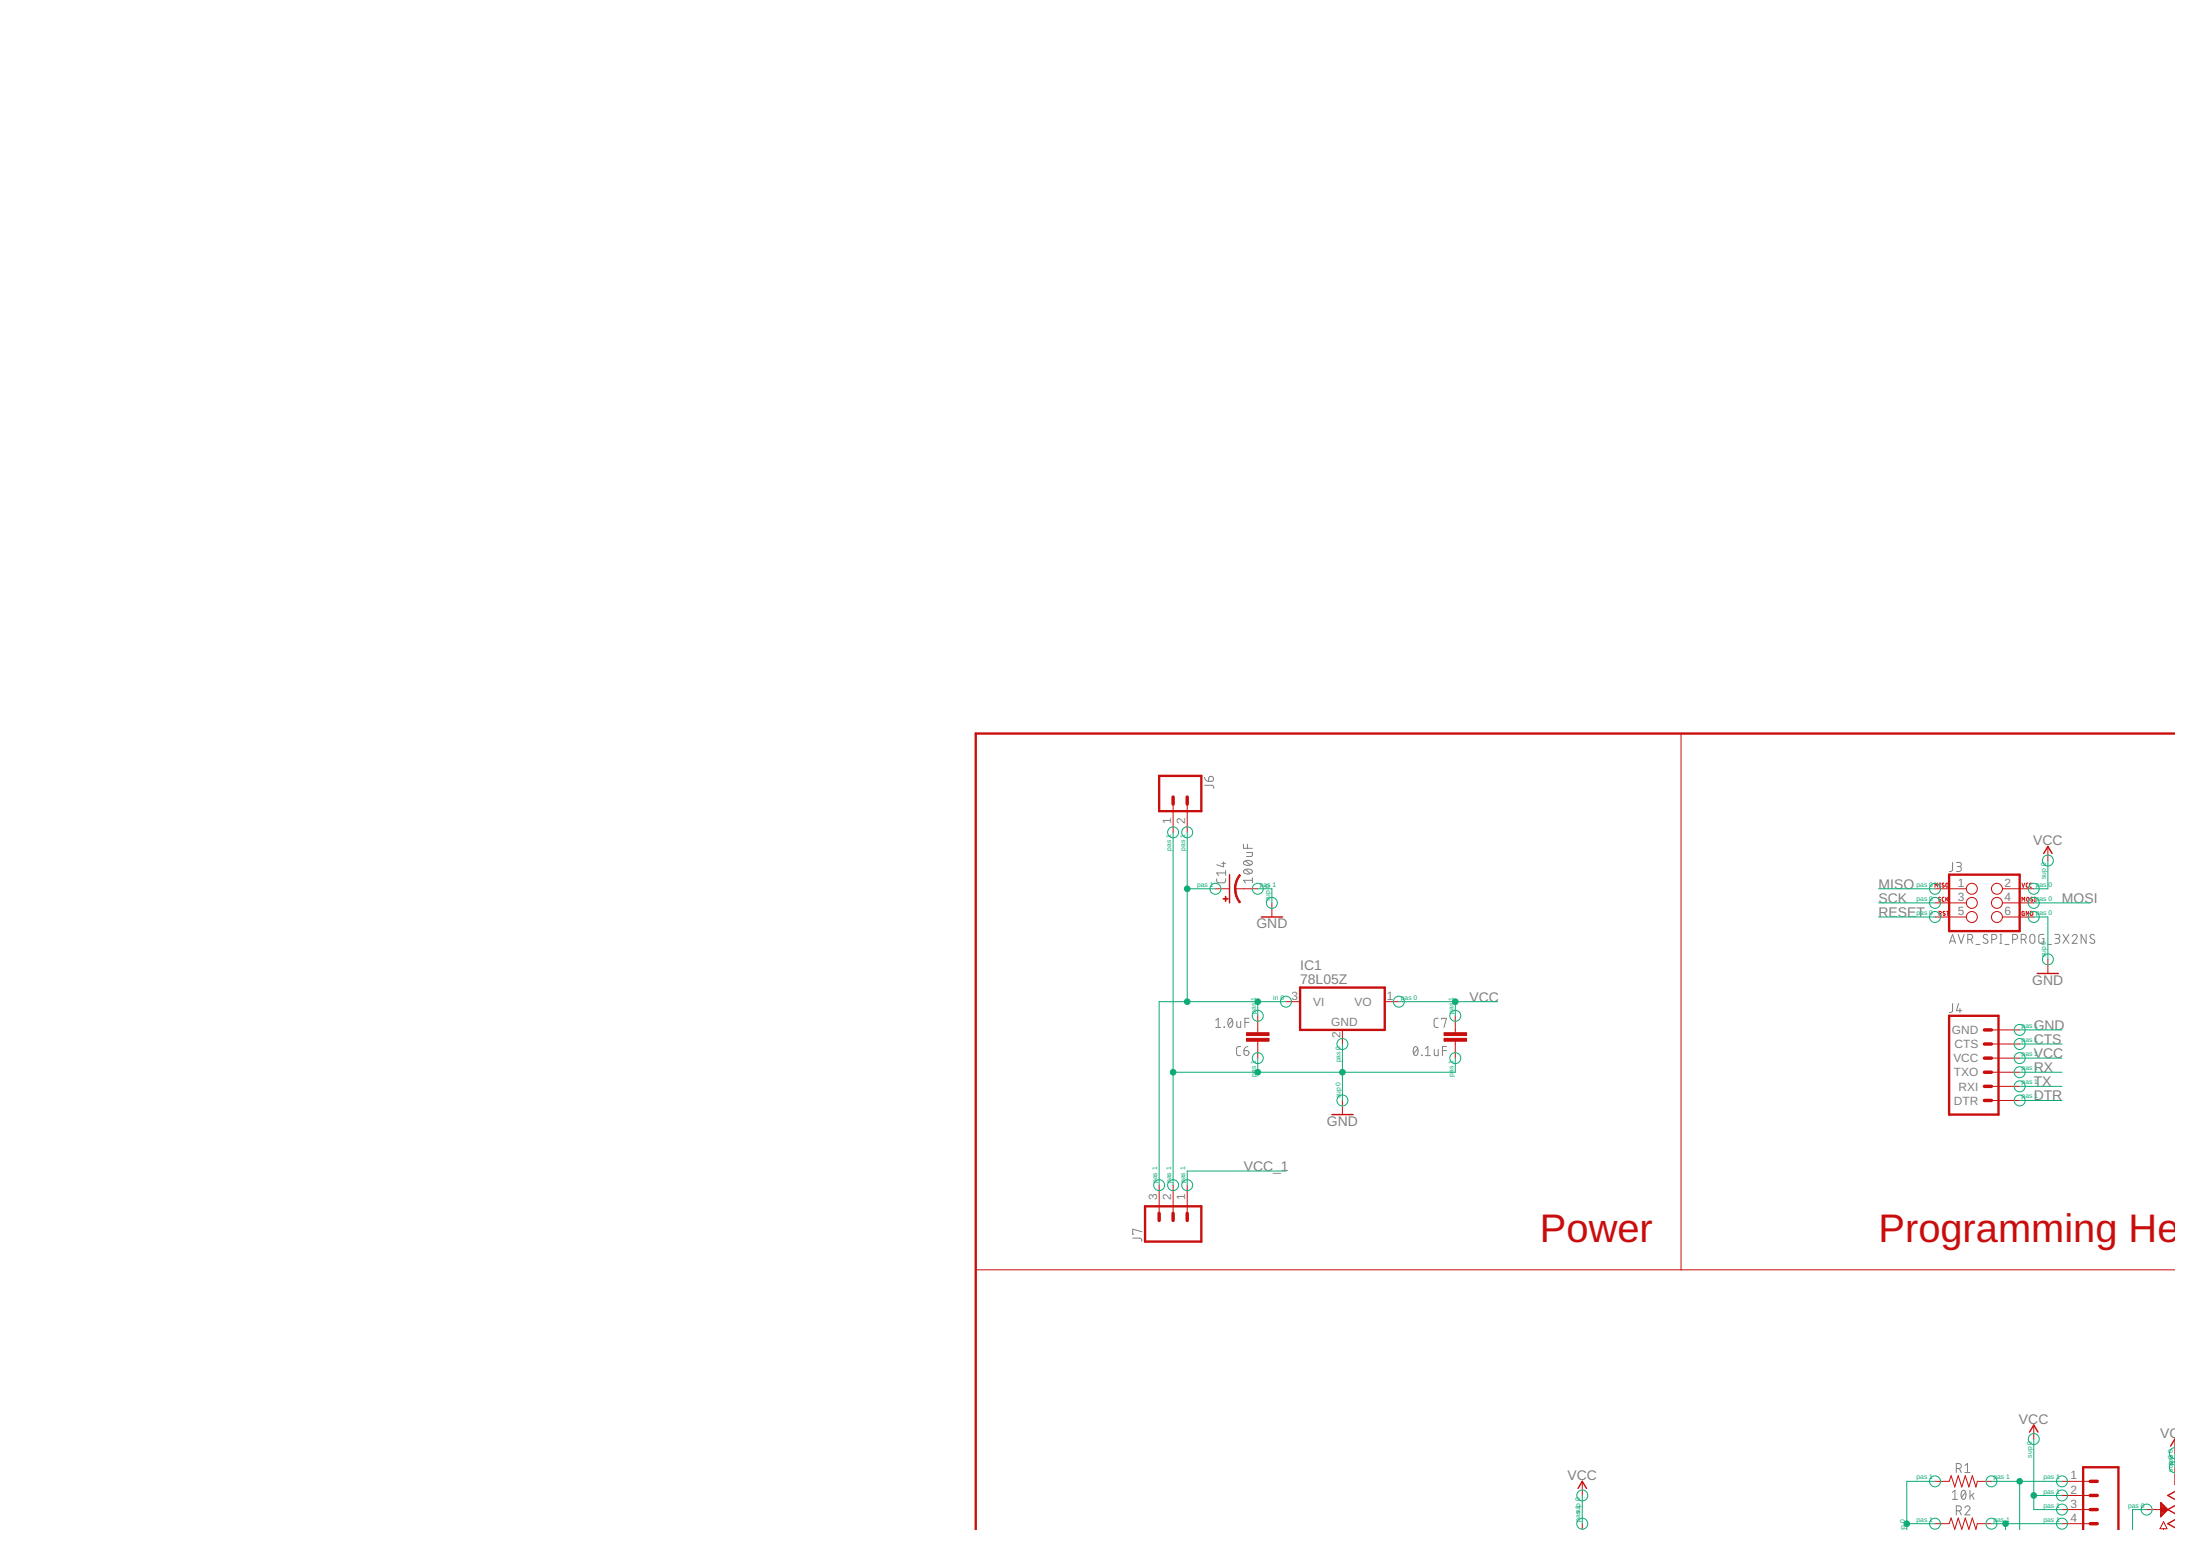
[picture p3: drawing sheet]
<svg xmlns="http://www.w3.org/2000/svg" width="297mm" height="210mm" viewBox="0 0 297 210" stroke-linecap="round" stroke-linejoin="round" font-family="sans-serif">
<g fill="none" stroke="#808080" stroke-width=".14">
<path d="M162.6 106h1.1l.2 .2v.2M162.6 104.9a.53 .53 0 0 0 .6 .6M163.3 104.9a.34 .34 0 0 1 .5 .1 .34 .34 0 0 1-.3 .5h-.3zM164.3 118.6v.4l.2 .2 .8-.1 .2-.1v-.4M165 116.5h.5M165.2 116.3v.7l-.9-.3M165.5 117.5v.7M165.5 117.8h-1.2l.2 .4M167.9 114v.5h1.2M168 117.5a.75 .75 0 0 1 1.1 .1 .73 .73 0 0 1-1.2 .2zM168 116.3a.76 .76 0 0 1 1.1 .2 .73 .73 0 0 1-1.2 .1zM168.1 117.4l.7 .5"/>
<path d="M168.1 116.2l.7 .6M168.3 115.1h.8v.3l-.1 .2h-.7M168.4 114v.5M169.1 118.8h-1.2l.2 .4M169.1 118.5v.7M263.6 116.4v1.1l-.1 .1h-.3M264.2 116.4h.4a.28 .28 0 0 1 .2 .3 .28 .28 0 0 1-.2 .3h-.3M264.5 117a.34 .34 0 0 1 .3 .3 .34 .34 0 0 1-.3 .3h-.3M164.1 137.7l.4-.2v1.2M164.1 138.7h.7M165.3 138.6v.1zM165.9 137.5h.2a.73 .73 0 0 1 0 1.2 .76 .76 0 0 1-.2-1.2z"/>
<path d="M166.4 137.7l-.6 .7M167 137.9v.7l.2 .1h.3v-.8M168.1 138h.5M168.6 137.5h-.5v1.2M194.2 137.5h-.4l-.2 .2 .1 .8 .1 .2h.4M194.6 137.6v-.1h.7l-.3 1.2M263.2 127.3l.4-1.2 .4 1.2M263.3 127h.6M263.6 135.5v1l-.1 .2h-.3M264.4 126.1l.4 1.2 .4-1.2M264.4 135.5l-.2 .9h.6M264.6 136.1v.6"/>
<path d="M265.7 126.8h.3a.34 .34 0 0 0 .3-.3 .34 .34 0 0 0-.3-.4h-.3v1.2M266.1 126.8l.3 .5M266.8 127.5h.5M268.4 126.2a.31 .31 0 0 0-.5 0 .31 .31 0 0 0 0 .4l.4 .3a.28 .28 0 0 1-.1 .4h-.2l-.3-.1M268.9 126.8h.4a.34 .34 0 0 0 .3-.3 .34 .34 0 0 0-.3-.4h-.4v1.2M270 126.1h.3M270 127.3h.3M270.2 126.1v1.2M270.7 127.5h.6M271.7 126.8h.4a.34 .34 0 0 0 .3-.3 .34 .34 0 0 0-.3-.4h-.4v1.2M272.9 126.8h.3a.34 .34 0 0 0 .4-.3 .34 .34 0 0 0-.4-.4h-.3v1.2M273.3 126.8l.3 .5"/>
<path d="M274.2 126.2a.34 .34 0 0 1 .4 0 .34 .34 0 0 1 .1 .3v.5a.34 .34 0 0 1-.3 .3 .34 .34 0 0 1-.3-.3v-.5zM275.9 126.1h-.4l-.2 .2v.8l.1 .2h.5v-.6h-.1M276.4 127.5h.6M277.4 126.1l.6 .1a.28 .28 0 0 1 .1 .3 .28 .28 0 0 1-.3 .2h-.2M277.8 126.7a.33 .33 0 0 1 .3 .3 .33 .33 0 0 1-.3 .3h-.4M278.5 126.1l.8 1.2M279.3 126.1l-.8 1.2M279.8 126.4a.33 .33 0 0 1 .5-.3 .33 .33 0 0 1 .1 .6l-.6 .6h.7M281.7 126.1v1.2l-.7-1.2v1.2M282.8 126.2a.3 .3 0 0 0-.5 0 .3 .3 0 0 0 0 .4l.4 .3a.3 .3 0 0 1 0 .4 .3 .3 0 0 1-.4 0l-.1-.1M167.5 141.3h-.4l-.1 .2v.8l.1 .2h.4M168 141.8h.4a.34 .34 0 0 1 .2 .4 .34 .34 0 0 1-.3 .3 .34 .34 0 0 1-.3-.3z"/>
<path d="M168.5 141.3a.53 .53 0 0 0-.5 .5M191 141.4l.1-.1a.73 .73 0 0 1 0 1.2 .79 .79 0 0 1-.1-1.1zM191.4 141.5l-.5 .7M191.9 142.4l.1 .1zM192.4 142.5h.7M192.4 141.5l.4-.2v1.2M193.7 141.7v.7l.1 .1h.4v-.8M194.8 141.8h.5M195.3 141.3h-.5v1.2M152.9 167.1l1.1 .1 .1 .1 .1 .2M154.2 166.3l-1.3-.4v.7h.2M264.1 198.2h.4a.34 .34 0 0 0 .3-.3 .34 .34 0 0 0-.3-.4h-.4v1.3"/>
<path d="M264.5 198.2l.3 .6M265.3 197.8l.3-.3v1.3M265.3 198.8h.7M263.6 201.4l.3-.2v1.2M263.6 202.4h.7M264.1 203.9h.4a.34 .34 0 0 0 .3-.3 .34 .34 0 0 0-.3-.3h-.4v1.2M264.5 203.9l.3 .6M264.9 201.3l.2-.1a.73 .73 0 0 1 0 1.2 .76 .76 0 0 1-.2-1.1zM265.3 203.5a.33 .33 0 0 1 .5-.2 .33 .33 0 0 1 .1 .5l-.6 .7h.7M265.4 201.4l-.6 .7M266 201.2v1.2M266.2 201.8l.3 .6"/>
<path d="M266.5 201.6l-.5 .4"/>
</g>
<g fill="none" stroke="#c90d0c" stroke-width=".14">
<path d="M227 99v72.4M158.4 108.5v3.9M160.3 108.5v3.9M164.1 120h1.9M166.8 120h3M261.3 119.8v-.6l.1 .3 .2-.3v.6M261.3 120h4.2M261.9 119.8h.1M261.9 119.2h.1M261.9 119.2v.6M262.5 119.3l-.2-.1-.1 .1 .3 .3v.1l-.1 .1-.2-.1M262.8 119.3h.2v.3l-.1 .2-.2-.2z"/>
<path d="M270.4 120h4.2M273 119.2l.2 .6 .2-.6M273.8 119.2l-.2 .1v.4l.2 .1M274.3 119.2l-.3 .1v.4l.3 .1M276.5 114.3v1.9M169.8 137.1v2.3M171.7 121.9v1.9M173.6 135.2h1.9M181.3 139v1.9M187 135.2h1.9M196.5 137.1v2.3M261.3 121.9h4.2"/>
<path d="M261.3 123.8h4.2M261.8 123.3h.2M262 123.3l.1-.2-.3-.1v.6M262 123.3l.1 .3M262 121.2l-.1-.1-.2 .1 .3 .3v.1l-.1 .1-.2-.1M262.5 121.1l-.3 .1 .1 .4 .2 .1M262.6 123.1l-.1-.1-.2 .1 .3 .3v.1l-.1 .1-.2-.1M262.7 121.1v.6M262.8 123h.3M262.8 121.3l.2 .4M263 123v.6M263 121.1l-.3 .4"/>
<path d="M268.9 139h3.8M270.4 121.9h4.2M270.4 123.8h4.2M273 121.7v-.6l.2 .3 .2-.3v.6M273.3 123h-.3v.5l.3 .1v-.3h-.1M273.7 121.2h.2v.3l-.1 .2-.1-.1zM273.9 123v.6l-.3-.6v.6M274.2 123l.2 .1v.4l-.2 .1zM274.4 121.2l-.1-.1-.1 .1 .2 .3v.1l-.1 .1-.1-.1M274.7 121.7h.1M274.7 121.1h.1M274.7 121.1v.6"/>
<path d="M276.5 129.5v1.9M156.5 160v3.8M158.4 160v3.8M160.3 160v3.8M169.8 140.5v2.3M181.3 148.5v2M196.5 140.5v2.3M268.9 148.5h3.8M268.9 146.6h3.8M268.9 144.7h3.8M268.9 142.8h3.8M268.9 140.9h3.8"/>
<path d="M131.7 171.4h161.9M213.6 200v1.9M261.3 200h1.9l.2-.8 .5 1.5 .5-1.5 .5 1.5 .4-1.5 .5 1.5 .5-1.5 .5 1.5 .2-.7h1.9M274.6 192.4v1.8M278.4 200h3.8M213.6 205.7v.8M261.3 205.7h1.9l.2-.8 .5 1.5 .5-1.5 .5 1.5 .4-1.5 .5 1.5 .5-1.5 .5 1.5 .2-.7h1.9M278.4 205.7h3.8M278.4 201.9h3.8M278.4 203.8h3.8M289.8 203.8h1.9M292.1 205.4l.5 1h-1z"/>
<path d="M292.1 206.4v.1"/>
<circle cx="266.2" cy="120" r=".74"/>
<circle cx="269.6" cy="120" r=".74"/>
<circle cx="266.2" cy="121.9" r=".74"/>
<circle cx="266.2" cy="123.8" r=".74"/>
<circle cx="269.6" cy="121.9" r=".74"/>
<circle cx="269.6" cy="123.8" r=".74"/>
</g>
<path d="M166 118.1v3.8M275.9 115.2l.6-.9 .6 .9M170.3 123.8h2.9M275.1 131.4h2.8M179.8 150.5h2.9M274 193.3l.6-.9 .6 .9M293.6 194.3l-.5 .9M213.1 200.9l.5-.9 .6 .9M293.6 205.2l-.9 .5 .9 .5M293.6 203.3l-.9 .5 .9 .5M293.6 201.4l-.9 .5 .9 .5" fill="none" stroke="#c90d0c" stroke-width=".19"/>
<path d="M293.6 99h-161.9v107.5M156.5 104.7h5.7v4.8h-5.7zM263.2 118.1h9.5v7.6h-9.5zM175.5 133.3h11.5v5.7h-11.5zM263.2 137.1h6.6v13.4h-6.6zM154.6 162.8h7.6v4.8h-7.6zM281.3 206.5v-8.4h4.7v8.4" fill="none" stroke="#c90d0c" stroke-width=".32"/>
<g fill="none" stroke="#c90d0c" stroke-width=".47">
<path d="M158.4 107.6v.9M160.3 107.6v.9M267.9 139h1M267.9 144.7h1M267.9 146.6h1M267.9 148.5h1M267.9 140.9h1M267.9 142.8h1M156.5 163.8v.9M158.4 163.8v.9M160.3 163.8v.9M282.2 200h1"/>
<path d="M282.2 203.8h1M282.2 201.9h1M282.2 205.7h1"/>
</g>
<g fill="none" stroke="#c90d0c" stroke-width=".17">
<path d="M291.7 202.8l1 1-1 .9zM291.7 204.7h.1M291.7 204.6h.2M291.7 204.5h.3M291.7 204.4h.4M291.7 204.2h.5M291.7 204.1h.7M291.7 204h.8M291.7 203.9h.9M291.7 203.8h1M291.7 203.6h.8M291.7 203.5h.7"/>
<path d="M291.7 203.4h.6M291.7 203.3h.5M291.7 203.2h.4M291.7 203h.2M291.7 202.9h.1"/>
</g>
<g fill="#c90d0c" stroke="#c90d0c" stroke-width=".14">
<path d="M195 140.2h3v.3h-3z"/>
<path d="M195 139.4h3v.4h-3z"/>
<path d="M168.3 139.4h3v.4h-3z"/>
<path d="M168.3 140.2h3v.3h-3z"/>
<path d="M165.4 121h.1v.7h-.1z"/>
<path d="M165.1 121.3h.7v.1h-.7z"/>
</g>
<g fill="#c90d0c" stroke="#c90d0c" stroke-width=".14">
<path d="M167.3 118l.2 .2a2.97 2.97 0 0 0-.6 1.8h-.2v-.2a3.1 3.1 0 0 1 .6-1.8z" fill-rule="evenodd"/>
<path d="M166.7 120h.2a2.78 2.78 0 0 0 .6 1.8l-.2 .1-.1-.2a2.83 2.83 0 0 1-.5-1.7z" fill-rule="evenodd"/>
</g>
<g fill="none" stroke="#0dab76" stroke-width=".14">
<path d="M158.4 112.4v47.6M160.3 120h3.8M160.3 112.4v22.8M169.8 120h1.9v1.9M253.6 120h7.7M276.5 116.2v3.8h-1.9M169.8 135.2v1.9M173.6 135.2h-17.1v24.8M188.9 135.2h13.3M196.5 135.2v1.9M253.6 123.8h7.7M253.6 121.9h7.7"/>
<path d="M272.7 139h5.7M274.6 123.8h1.9v5.7M274.6 121.9h7.6M169.8 142.8v1.9M173.6 158.1h-13.3v1.9M181.3 140.9v7.6M196.5 142.8v1.9h-38.1M272.7 142.8h5.7M272.7 144.7h5.7M272.7 140.9h5.7M272.7 146.6h5.7M272.7 148.5h5.7"/>
<path d="M261.3 200h-3.8v6.5M268.9 200h9.5M272.7 200v6.5M274.6 194.2v9.6h3.8M293.6 197.3a.73 .73 0 0 0-.7 .8 .73 .73 0 0 0 .7 .7M293.6 195.4a.73 .73 0 0 0-.7 .8 .73 .73 0 0 0 .7 .7M213.6 201.9v3.8M257.5 205.7h3.8M268.9 205.7h9.5M270.8 205.7v.8M274.6 201.9h3.8M289.8 203.8h-1.9v2.7"/>
<circle cx="158.4" cy="112.4" r=".74"/>
<circle cx="160.3" cy="112.4" r=".74"/>
<circle cx="164.1" cy="120" r=".74"/>
<circle cx="169.8" cy="120" r=".74"/>
<circle cx="261.3" cy="120" r=".74"/>
<circle cx="274.6" cy="120" r=".74"/>
<circle cx="276.5" cy="116.2" r=".74"/>
<circle cx="169.8" cy="137.1" r=".74"/>
<circle cx="171.7" cy="121.9" r=".74"/>
<circle cx="173.6" cy="135.2" r=".74"/>
<circle cx="188.9" cy="135.2" r=".74"/>
<circle cx="196.5" cy="137.1" r=".74"/>
<circle cx="261.3" cy="121.9" r=".74"/>
<circle cx="261.3" cy="123.8" r=".74"/>
<circle cx="272.7" cy="139" r=".74"/>
<circle cx="274.6" cy="121.9" r=".74"/>
<circle cx="274.6" cy="123.8" r=".74"/>
<circle cx="276.5" cy="129.5" r=".74"/>
<circle cx="156.5" cy="160" r=".74"/>
<circle cx="158.4" cy="160" r=".74"/>
<circle cx="160.3" cy="160" r=".74"/>
<circle cx="169.8" cy="142.8" r=".74"/>
<circle cx="181.3" cy="140.9" r=".74"/>
<circle cx="181.3" cy="148.5" r=".74"/>
<circle cx="196.5" cy="142.8" r=".74"/>
<circle cx="272.7" cy="146.6" r=".74"/>
<circle cx="272.7" cy="144.7" r=".74"/>
<circle cx="272.7" cy="140.9" r=".74"/>
<circle cx="272.7" cy="148.5" r=".74"/>
<circle cx="272.7" cy="142.8" r=".74"/>
<circle cx="261.3" cy="200" r=".74"/>
<circle cx="268.9" cy="200" r=".74"/>
<circle cx="274.6" cy="194.2" r=".74"/>
<circle cx="278.4" cy="200" r=".74"/>
<circle cx="213.6" cy="201.9" r=".74"/>
<circle cx="213.6" cy="205.7" r=".74"/>
<circle cx="261.3" cy="205.7" r=".74"/>
<circle cx="268.9" cy="205.7" r=".74"/>
<circle cx="278.4" cy="201.9" r=".74"/>
<circle cx="278.4" cy="203.8" r=".74"/>
<circle cx="278.4" cy="205.7" r=".74"/>
<circle cx="289.8" cy="203.8" r=".74"/>
</g>
<g fill="#0dab76" stroke="#0dab76" stroke-width=".14">
<circle cx="274.6" cy="201.9" r=".38"/>
<circle cx="196.5" cy="135.2" r=".38"/>
<circle cx="181.3" cy="144.7" r=".38"/>
<circle cx="158.4" cy="144.7" r=".38"/>
<circle cx="169.8" cy="144.7" r=".38"/>
<circle cx="257.5" cy="205.7" r=".38"/>
<circle cx="270.8" cy="205.7" r=".38"/>
<circle cx="272.7" cy="200" r=".38"/>
<circle cx="169.8" cy="135.2" r=".38"/>
<circle cx="160.3" cy="135.2" r=".38"/>
<circle cx="160.3" cy="120" r=".38"/>
</g>
<g font-size="5.4" fill="#c90d0c">
<text x="207.9" y="167.6">Power</text>
<text x="253.6" y="167.6">Programming Head</text>
</g>
<g font-size="1.9" fill="#808080">
<text x="253.6" y="120">MISO</text>
<text x="274.5" y="114.1">VCC</text>
<text x="169.6" y="125.3">GND</text>
<text x="253.6" y="121.9">SCK</text>
<text x="253.6" y="123.8">RESET</text>
<text x="278.4" y="121.9">MOSI</text>
<text x="175.5" y="130.9">IC1</text>
<text x="175.5" y="132.8">78L05Z</text>
<text x="198.4" y="135.2">VCC</text>
<text x="274.4" y="132.9">GND</text>
<text x="274.6" y="142.8">VCC</text>
<text x="274.6" y="139">GND</text>
<text x="274.6" y="140.9">CTS</text>
<text x="274.6" y="144.7">RX</text>
<text x="274.6" y="146.6">TX</text>
<text x="274.6" y="148.5">DTR</text>
<text x="179.2" y="152">GND</text>
<text x="167.9" y="158.1">VCC_1</text>
<text x="272.6" y="192.2">VCC</text>
<text x="291.6" y="194.1">VCC</text>
<text x="211.6" y="199.8">VCC</text>
</g>
<g font-size="1.6" fill="#808080">
<text x="158.1" y="111.2" transform="rotate(-90 158.1 111.2)">1</text>
<text x="160" y="111.2" transform="rotate(-90 160 111.2)">2</text>
<text x="264.3" y="119.7">1</text>
<text x="270.6" y="119.7">2</text>
<text x="264.3" y="121.6">3</text>
<text x="264.3" y="123.5">5</text>
<text x="270.6" y="121.6">4</text>
<text x="270.6" y="123.5">6</text>
<text x="174.4" y="134.9">3</text>
<text x="177.3" y="135.8">VI</text>
<text x="182.9" y="135.8">VO</text>
<text x="187.2" y="134.9">1</text>
<text x="179.7" y="138.5">GND</text>
<text x="181" y="140.2" transform="rotate(-90 181 140.2)">2</text>
<text x="263.5" y="139.6">GND</text>
<text x="263.7" y="143.4">VCC</text>
<text x="263.9" y="141.5">CTS</text>
<text x="263.8" y="149.1">DTR</text>
<text x="263.8" y="145.3">TXO</text>
<text x="264.4" y="147.2">RXI</text>
<text x="156.2" y="162" transform="rotate(-90 156.2 162)">3</text>
<text x="158.1" y="162" transform="rotate(-90 158.1 162)">2</text>
<text x="160" y="162" transform="rotate(-90 160 162)">1</text>
<text x="279.6" y="199.7">1</text>
<text x="279.6" y="201.6">2</text>
<text x="279.6" y="203.5">3</text>
<text x="279.6" y="205.4">4</text>
</g>
<g font-size=".9" fill="#0dab76">
<text x="158.1" y="114.8" transform="rotate(-90 158.1 114.8)">pas 1</text>
<text x="160" y="114.8" transform="rotate(-90 160 114.8)">pas 1</text>
<text x="161.6" y="119.7">pas 1</text>
<text x="170.1" y="119.7">pas 1</text>
<text x="258.8" y="119.7">pas 0</text>
<text x="274.9" y="119.7">pas</text>
<text x="276.2" y="118.7" transform="rotate(-90 276.2 118.7)">sup 0</text>
<text x="276.6" y="119.7">0</text>
<text x="171.5" y="121.6" transform="rotate(-90 171.5 121.6)">sup 0</text>
<text x="258.8" y="121.6">pas 0</text>
<text x="258.8" y="123.5">pas 0</text>
<text x="274.9" y="121.6">pas 0</text>
<text x="274.9" y="123.5">pas 0</text>
<text x="276.2" y="129.2" transform="rotate(-90 276.2 129.2)">sup 0</text>
<text x="169.6" y="136.9" transform="rotate(-90 169.6 136.9)">pas</text>
<text x="169.6" y="135.1" transform="rotate(-90 169.6 135.1)">1</text>
<text x="171.9" y="134.9">in 0</text>
<text x="189.1" y="134.9">pas 0</text>
<text x="196.2" y="136.9" transform="rotate(-90 196.2 136.9)">pas</text>
<text x="196.2" y="135.1" transform="rotate(-90 196.2 135.1)">1</text>
<text x="181" y="143.4" transform="rotate(-90 181 143.4)">pas 0</text>
<text x="273" y="142.6">pas 1</text>
<text x="273" y="140.7">pas 1</text>
<text x="273" y="138.8">pas 1</text>
<text x="169.6" y="145.3" transform="rotate(-90 169.6 145.3)">pas 1</text>
<text x="181" y="148.3" transform="rotate(-90 181 148.3)">sup 0</text>
<text x="196.2" y="145.3" transform="rotate(-90 196.2 145.3)">pas 1</text>
<text x="273" y="148.3">pas 1</text>
<text x="273" y="146.4">pas 1</text>
<text x="273" y="144.5">pas 1</text>
<text x="156.2" y="159.7" transform="rotate(-90 156.2 159.7)">pas 1</text>
<text x="158.1" y="159.7" transform="rotate(-90 158.1 159.7)">pas 1</text>
<text x="160" y="159.7" transform="rotate(-90 160 159.7)">pas 1</text>
<text x="274.3" y="196.7" transform="rotate(-90 274.3 196.7)">sup 0</text>
<text x="258.8" y="199.7">pas 1</text>
<text x="269.1" y="199.7">pas 1</text>
<text x="275.9" y="199.7">pas 1</text>
<text x="275.9" y="201.6">pas 1</text>
<text x="275.9" y="203.5">pas 1</text>
<text x="287.3" y="203.5">pas 0</text>
<text x="293.4" y="198.7" transform="rotate(-90 293.4 198.7)">suppa0s 0</text>
<text x="213.4" y="205.4" transform="rotate(-90 213.4 205.4)">pas 1</text>
<text x="213.4" y="204.4" transform="rotate(-90 213.4 204.4)">sup 0</text>
<text x="257.2" y="207.3" transform="rotate(-90 257.2 207.3)">sup 0</text>
<text x="258.8" y="205.4">pas 1</text>
<text x="269.1" y="205.4">pas 1</text>
<text x="275.9" y="205.4">pas 1</text>
</g>
</svg>
